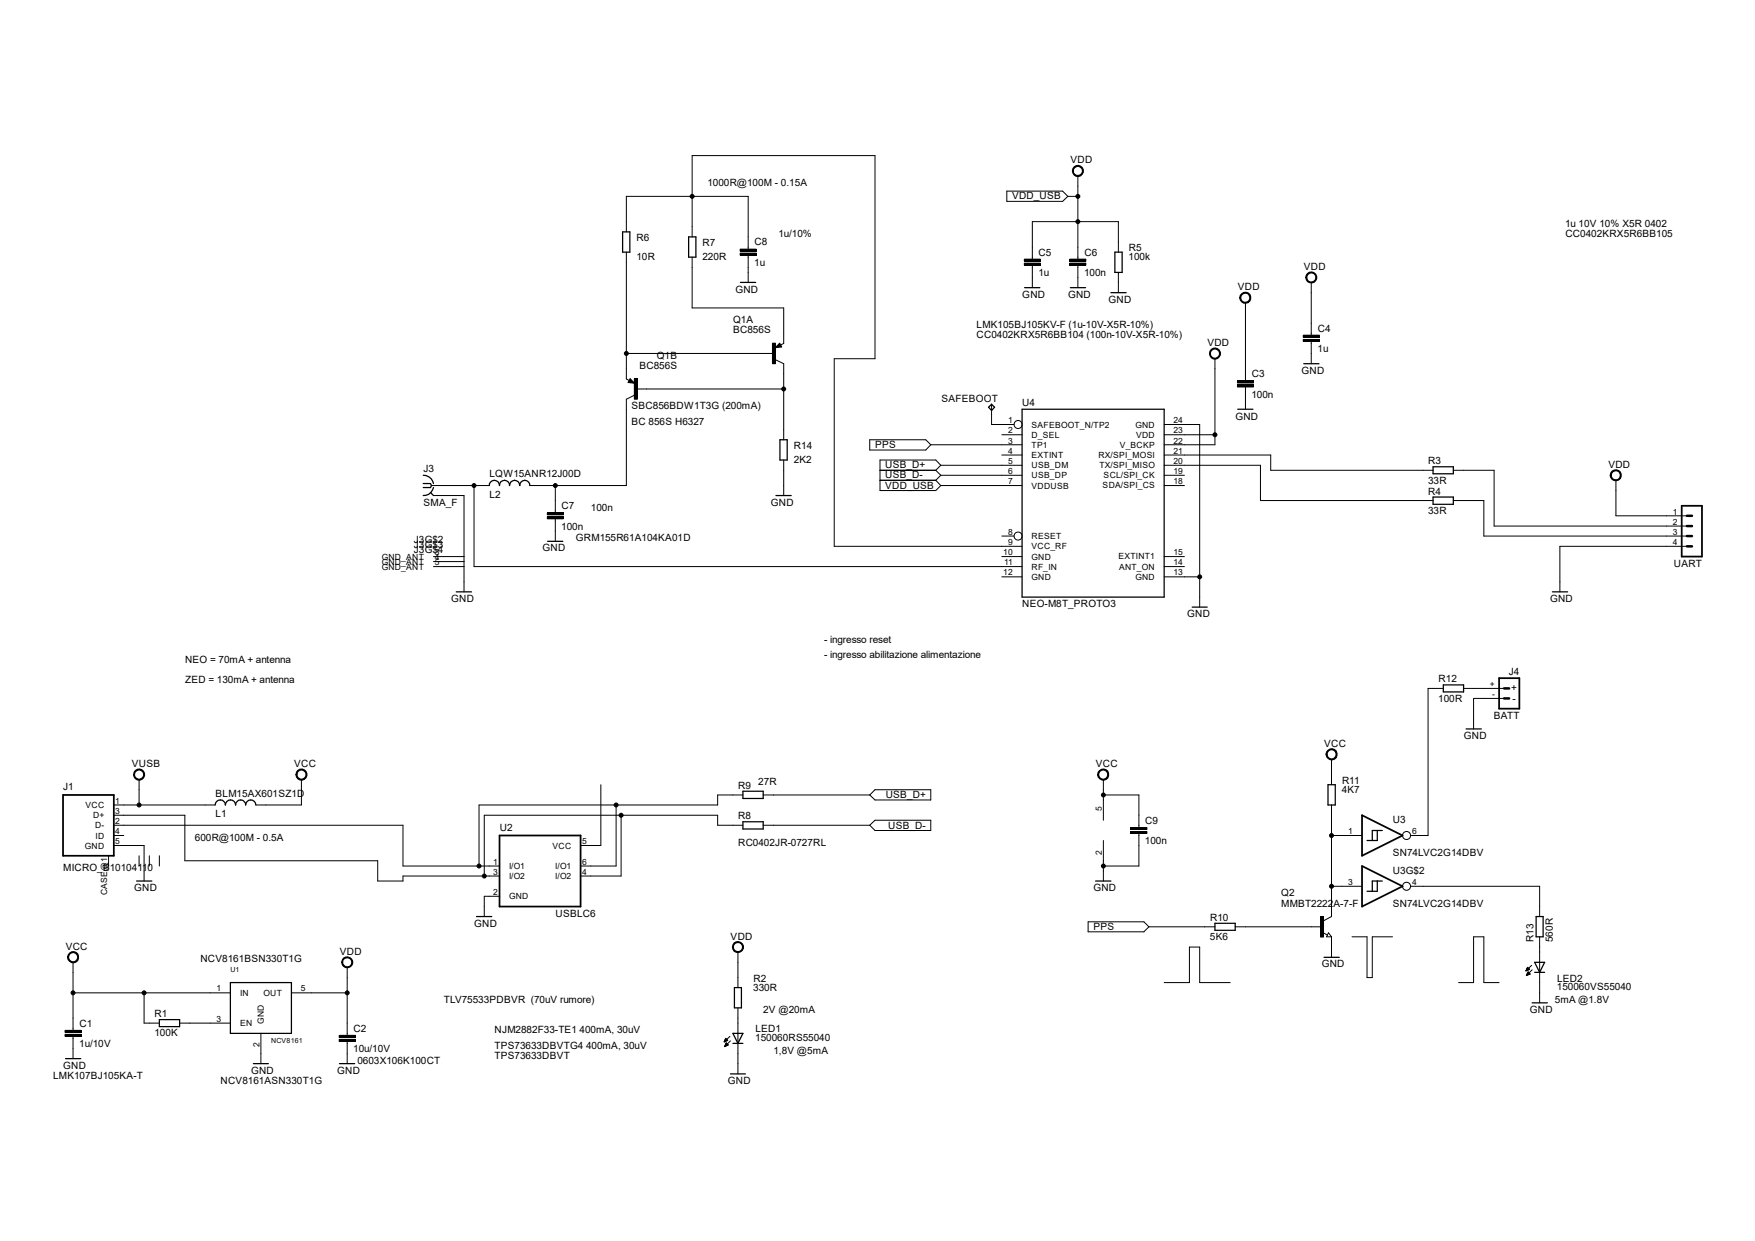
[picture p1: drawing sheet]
<svg xmlns="http://www.w3.org/2000/svg" width="297mm" height="210mm" viewBox="0 0 297 210" stroke-linecap="round" stroke-linejoin="round" font-family="sans-serif">
<g fill="none" stroke="#000" stroke-width=".21">
<path d="M105.4 39.2h1.2v3.5h-1.2zM116.5 40.1h1.3v3.4h-1.3zM125.3 47.8h2.6M131.9 58.5h-.2l.2-.1 .2 .2-.7 .1 .5-.5 .3 .4M173.4 48.7h2.6M181.1 48.7h2.6M188 49.5h2.6M188.7 42.7h1.2v3.4h-1.2zM106.7 64.6h.2l-.2-.2-.2 .2 .7 .1-.5-.5-.3 .4M132 74.4h1.2v3.5h-1.2zM167.8 68.4l.5 .5-.5 .6-.5-.6zM173 69.3h24v31.7h-24z"/>
<path d="M209.5 69.3h2.5M220.6 61.6h2.6M242.5 79h3.5v1.2h-3.5zM71.6 80.4a1.75 1.75 0 0 1 1.8 1.4M71.6 81.8h1.3l.1 .4-.1 .3h-1.3M72.9 83.4l.5 .5M73.4 82.5a1.73 1.73 0 0 1-1.8 1.4M82.8 82.2a.87 .87 0 0 1 .9-.9 .87 .87 0 0 1 .8 .9 .85 .85 0 0 1 .9-.9 .85 .85 0 0 1 .8 .9 .87 .87 0 0 1 .9-.9 .87 .87 0 0 1 .9 .9 .85 .85 0 0 1 .8-.9 .85 .85 0 0 1 .9 .9M92.7 91.6h2.5M131.3 83.9h2.6M242.5 84.1h3.5v1.2h-3.5zM77.2 100.2h2.6"/>
<path d="M201.8 102.7h2.5M244.3 115.9h3.4v1.2h-3.4zM262.7 100.2h2.6M36.4 136.2a.87 .87 0 0 1 .9-.8 .87 .87 0 0 1 .8 .8 .87 .87 0 0 1 .9-.8 .87 .87 0 0 1 .9 .8 .85 .85 0 0 1 .8-.8 .85 .85 0 0 1 .9 .8 .87 .87 0 0 1 .8-.8 .87 .87 0 0 1 .9 .8M125.7 133.9h3.5v1.2h-3.5zM125.7 139.1h3.5v1.2h-3.5zM224.7 132.8h1.3v3.4h-1.3zM248.1 123.4h2.6M23.1 149.1h2.6M80.6 155.1h2.6M185.4 149.1h2.6M205.6 156.3h3.4v1.1h-3.4z"/>
<path d="M233.1 140.5v1.7h-1.7M233.1 149.1v1.7h-1.7M233.9 149.1h-1.7v1.7M233.9 140.5h-1.7v1.7M260 155.1h1.2v3.4h-1.2zM11.1 179.2h2.6M27 172.6h3.4v1.1h-3.4zM39 166.3h10.3v8.6h-10.3zM124 174.9h1.7l-.8 1.7zM124 176.6h1.7M124.3 167.1h1.2v3.5h-1.2zM224.1 162h2.6"/>
<path d="M259.3 169.7h2.6M259.7 162.9h1.7l-.8 1.6zM259.7 164.5h1.7M42.9 180h2.5M57.4 180h2.6M123.6 181.7h2.6"/>
</g>
<g fill="none" stroke="#000" stroke-width=".17">
<path d="M106 39.2v-6h20.6v9M170.4 32.3h9.4l.9 .9-.9 .9h-9.4zM180.7 33.2h1.7M181.8 28.2a.94 .94 0 0 1 1.5 .3 .94 .94 0 0 1-.6 1.3 .94 .94 0 0 1-1.2-.9h.2a.77 .77 0 0 1 .9-.7 .77 .77 0 0 1 .5 1.1 .77 .77 0 0 1-1.2 .2l-.2-.2v-.4h-.2zM182.4 29.8v14.1M106 59.8h24.9M106 42.7v21.4l.5 .3M117.1 43.5v8.6h15.5v6l-.5 .3M117.1 40.1v-13.8h31v34.4h-6.9v31.8h31.8M125.3 42.8h2.7v.4h-2.7zM125.3 42.2h2.7v.3h-2.7zM126.6 43.2v4.6"/>
<path d="M130.7 58.1h.5v3.5h-.5zM132 58.1l.3 .6-1.1 .1zM173.4 44.5h2.7v.4h-2.7zM173.4 43.9h2.7v.3h-2.7zM174.7 44.9v3.8M181.1 44.5h2.7v.4h-2.7zM181.1 43.9h2.7v.3h-2.7zM182.4 44.9v3.8M189.3 42.7v-5.2h-14.6v6.4M189.3 46.1v3.4M205 59.1a.94 .94 0 0 1 1.5 .3 .94 .94 0 0 1-.6 1.3 .94 .94 0 0 1-1.2-.9h.2a.78 .78 0 0 1 1.1-.6 .78 .78 0 0 1 .1 1.3 .78 .78 0 0 1-1.2-.3v-.4h-.2zM210.1 49.7a.94 .94 0 0 1 1.5 .3 .94 .94 0 0 1-.7 1.3 .94 .94 0 0 1-1.1-.9h.2a.77 .77 0 0 1 1-.8 .77 .77 0 0 1 .3 1.3 .77 .77 0 0 1-1.2-.2l-.1-.3h-.2l.1-.4z"/>
<path d="M210.8 51.3v13.2M220.6 57.4h2.7v.4h-2.7zM220.6 56.7h2.7v.4h-2.7zM221.3 46.3a.94 .94 0 0 1 1.4 .2 .94 .94 0 0 1-.5 1.4 .94 .94 0 0 1-1.2-1h.1a.77 .77 0 0 1 1.1-.7 .77 .77 0 0 1 .3 1.2 .77 .77 0 0 1-1.3-.1l-.1-.4h-.1zM221.9 47.8v8.9M221.9 57.8v3.8M106.6 64.1l.8 .8-1.1-.2zM107.4 64.1h.5v3.5h-.5zM107.4 66.9l-1.4 .7v14.6h-16.3M107.7 65.8h24.9M131.2 60.9l1.4 .7v12.8M132.6 77.9v6"/>
<path d="M147.2 74.4h9.5l.8 .9-.8 .9h-9.5zM148.9 79.6h9.5M157.5 75.3h15.5M158.4 79.6l.8 .8M159.2 78.7h13.8M159.2 78.7l-.8-.8h-9.5v5.1h9.5l.8-.8M159.2 78.7l-.8 .9M167.8 68.4v3.4h3.8M169.5 73.6h3.5M169.5 77h3.5M197 78.7h16.3v6h29.2M197 77h18.1v2.6h27.4"/>
<path d="M197 73.6h8.6M197 71.8h6v30.9M205.6 60.7v14.6h-8.6M209.4 65.2h2.7v.3h-2.7zM209.4 64.5h2.7v.3h-2.7zM210.8 65.5v3.8M246 79.6h6.9v9.4h32.6M272.8 79.7a.94 .94 0 0 1 1.5 .3 .94 .94 0 0 1-.6 1.4 .94 .94 0 0 1-1.2-1h.2a.77 .77 0 0 1 1-.8 .77 .77 0 0 1 .3 1.3 .77 .77 0 0 1-1.2-.2l-.1-.3h-.2l.1-.3zM73 82.2h9.8M73.4 83.9h5.1v16.3M73.4 94.2h5.1M73.4 95h5.1"/>
<path d="M73.4 95.9h5.1M80.2 82.2v13.7h92.8M92.6 87.5h2.7v.3h-2.7zM92.6 86.8h2.7v.3h-2.7zM94 82.2v4.6M94 87.8v3.8M148.9 81.3h9.5M158.4 81.3l.8 .9M159.2 82.2h13.8M159.2 80.4h13.8M159.2 80.4l-.8 .9M169.5 94.2h3.5"/>
<path d="M169.5 90.7h2.1M169.5 97.6h3.5M197 82.2h3.4M197 94.2h3.4M197 95.9h3.4M197 97.6h6M197 80.4h3.4M246 84.7h5.1v6h34.4M273.5 81.3v6h12M285.5 92.5h-21.5v7.7M244.3 116.5h-2.6v24.9h-3M247.7 116.5h6.9"/>
<path d="M254.6 118.2h-5.2v5.2M19.3 139.7h48.9v6.9h16.3M19.3 138h12v7.7h32.6v3.4h4.3v-.8h16.3M19.3 136.2h17.1M22.9 130.4a.94 .94 0 0 1 1.5 .2 .94 .94 0 0 1-.6 1.4 .94 .94 0 0 1-1.2-.9h.2a.78 .78 0 0 1 1.1-.7 .78 .78 0 0 1 .2 1.3 .78 .78 0 0 1-1.3-.3v-.3h-.2zM23.5 132v4.2M50.4 130.4a.94 .94 0 0 1 1.4 .2 .94 .94 0 0 1-.5 1.4 .94 .94 0 0 1-1.2-.9h.1a.77 .77 0 0 1 1.1-.8 .77 .77 0 0 1 .3 1.2 .77 .77 0 0 1-1.3-.1l-.1-.3h-.1zM51 132v4.2h-7.7M101.7 132.8v10.3h-3.4M104.3 136.2v10.4h-6M105.1 138v10.3h-6.8M125.7 134.5h-4.2v1.7h-40.4v10.4"/>
<path d="M125.7 139.7h-4.2v-1.7h-39.5v10.3M129.2 134.5h18M129.2 139.7h18M147.2 139.7l.9-.9h9.4v1.7h-9.4zM148.1 133.6h9.4v1.8h-9.4l-.9-.9zM186.1 130.4a.94 .94 0 0 1 1.4 .3 .94 .94 0 0 1-.6 1.3 .94 .94 0 0 1-1.1-.9h.1a.77 .77 0 0 1 1-.8 .77 .77 0 0 1 .4 1.2 .77 .77 0 0 1-1.3-.1l-.1-.3h-.1v-.4zM186.7 134.5h6v5.5M186.7 132v6.8M224.7 127a.94 .94 0 0 1 1.5 .3 .94 .94 0 0 1-.7 1.3 .94 .94 0 0 1-1.1-1h.2a.77 .77 0 0 1 1-.7 .77 .77 0 0 1 .3 1.2 .77 .77 0 0 1-1.2-.1l-.1-.4h-.2l.1-.3zM225.3 136.2v18.9l-1.3 .7M225.3 128.5v4.3M18.4 144.8v1.8"/>
<path d="M19.3 143.1h5.1v6M19.3 141.4h1.7M23.5 144.8v1.8M25.3 144.8v1.8M27 144.8v1.8M84.5 151.7h-2.5v3.4M124.2 159.6a.95 .95 0 0 1 1.5 .2 .95 .95 0 0 1-.5 1.4 .95 .95 0 0 1-1.2-.9h.1a.78 .78 0 0 1 1.1-.7 .78 .78 0 0 1 .2 1.3 .78 .78 0 0 1-1.2-.3l-.1-.3h-.1zM184.1 156h9.5l.8 .8-.8 .9h-9.5zM186.7 142.2v6.9M191.4 140.7h2.7v.4h-2.7zM191.4 140h2.7v.4h-2.7zM192.7 141.1v5.5h-6"/>
<path d="M194.4 156.8h11.2M209 156.8h14.6M223.5 155.1h.5v3.5h-.5zM223.9 157.8l.8 .4M224.8 157.9l.5 .6h-.8zM225.3 141.4h5.2M225.3 158.5v3.5M225.3 150h5.2M228.8 158.5h2.6v6.9h.8v-6.9h3.5M238.7 150h21.9v5.1M260.6 158.5v11.2M11 175h2.7v.4h-2.7z"/>
<path d="M11 174.4h2.7v.3h-2.7zM11.8 161.3a.94 .94 0 0 1 1.4 .3 .94 .94 0 0 1-.6 1.3 .94 .94 0 0 1-1.2-.9h.2a.77 .77 0 0 1 1-.8 .77 .77 0 0 1 .4 1.2 .77 .77 0 0 1-1.3-.1l-.1-.3h-.2l.1-.4zM12.4 162.9v11.5M12.4 175.4v3.8M12.4 168h26.6M24.4 168v5.1h2.6M30.4 173.1h8.6M44.2 174.9v5.1M49.3 168h9.5M57.4 175.9h2.7v.3h-2.7zM57.4 175.2h2.7v.4h-2.7zM58.1 162.1a.95 .95 0 0 1 1.5 .3 .95 .95 0 0 1-.6 1.3 .95 .95 0 0 1-1.2-.8h.2a.78 .78 0 0 1 1.1-.7 .78 .78 0 0 1 .2 1.3 .78 .78 0 0 1-1.3-.3v-.3h-.2z"/>
<path d="M58.8 163.7v11.5M58.8 176.2v3.8M122.6 176.3h.1M122.6 176.2h.2M122.6 176.2h.3M122.6 176.1h.5M122.7 176.1h.4M122.7 176h.4M122.7 177h.1M122.7 177h.2M122.7 175.9h.3M122.7 177h.3"/>
<path d="M122.7 176.9h.4M122.8 175.9h.2M122.8 175.8h.1M122.8 176.8h.4M122.8 176.7h.3M122.9 176.7h.2M122.9 176.6h.1M122.9 176.5h.1M123.1 176.1l-.3-.4-.2 .6M123.1 176.1l-.5 .2M123.2 176.8l-.3-.3-.3 .6M123.2 176.8l-.6 .3"/>
<path d="M123.5 175.4l-.9 .9M123.6 176.1l-1 1M124.9 161.1v6M124.9 170.6v11.1M197 166.3h4.3v-6h1.7v6h5.2M246.8 166.3h2.6v-7.8h1.7v7.8h2.6M258.3 164.3h.1M258.3 164.2h.1M258.3 164.2h.3M258.3 164.1h.4M258.4 164.1h.4M258.4 164h.4"/>
<path d="M258.4 165.1h.1M258.4 165h.1M258.4 163.9h.3M258.4 164.9h.3M258.4 164.9h.4M258.4 163.8h.2M258.4 164.8h.5M258.5 163.7h.1M258.5 164.7h.4M258.5 164.7h.3M258.5 163.7l.4 .3-.7 .3zM258.5 164.6h.2"/>
<path d="M258.6 164.6h.1M258.6 164.5h.1M258.6 164.5l.4 .3-.7 .3zM259.2 163.4l-1 .9M259.3 164.1l-1 1"/>
<circle cx="117.1" cy="33.2" r=".33"/>
<circle cx="182.4" cy="33.2" r=".33"/>
<circle cx="182.4" cy="37.5" r=".33"/>
<circle cx="106" cy="59.8" r=".33"/>
<circle cx="132.6" cy="65.8" r=".33"/>
<circle cx="172.3" cy="71.8" r=".68"/>
<circle cx="205.6" cy="73.6" r=".33"/>
<circle cx="80.2" cy="82.2" r=".33"/>
<circle cx="94" cy="82.2" r=".33"/>
<circle cx="172.3" cy="90.7" r=".68"/>
<circle cx="203" cy="97.6" r=".33"/>
<circle cx="23.5" cy="136.2" r=".33"/>
<circle cx="104.3" cy="136.2" r=".33"/>
<circle cx="105.1" cy="138" r=".33"/>
<circle cx="186.7" cy="134.5" r=".33"/>
<circle cx="81.1" cy="146.6" r=".33"/>
<circle cx="82" cy="148.3" r=".33"/>
<circle cx="186.7" cy="146.6" r=".33"/>
<circle cx="225.3" cy="141.4" r=".33"/>
<circle cx="225.3" cy="150" r=".33"/>
<circle cx="238" cy="141.4" r=".68"/>
<circle cx="238" cy="150" r=".68"/>
<circle cx="12.4" cy="168" r=".33"/>
<circle cx="24.4" cy="168" r=".33"/>
<circle cx="58.8" cy="168" r=".33"/>
</g>
<g fill="none" stroke="#000" stroke-width=".34">
<path d="M125.3 43h2.7M125.3 42.3h2.7M173.4 44.7h2.7M173.4 44h2.7M181.1 44.7h2.7M181.1 44h2.7M220.6 57.6h2.7M220.6 56.9h2.7M209.4 65.3h2.7M209.4 64.6h2.7M92.6 87.6h2.7M92.6 87h2.7"/>
<path d="M191.4 140.9h2.7M191.4 140.2h2.7M11 175.2h2.7M11 174.5h2.7M57.4 176.1h2.7M57.4 175.4h2.7"/>
</g>
<g fill="#000">
<path d="M181.8 28.2a.94 .94 0 0 1 1.5 .3 .94 .94 0 0 1-.6 1.3 .94 .94 0 0 1-1.2-.9h.2a.77 .77 0 0 1 .9-.7 .77 .77 0 0 1 .5 1.1 .77 .77 0 0 1-1.2 .2l-.2-.2v-.4h-.2z" fill-rule="evenodd"/>
<path d="M130.7 58.1h.5v3.5h-.5z" fill-rule="evenodd"/>
<path d="M205 59.1a.94 .94 0 0 1 1.5 .3 .94 .94 0 0 1-.6 1.3 .94 .94 0 0 1-1.2-.9h.2a.78 .78 0 0 1 1.1-.6 .78 .78 0 0 1 .1 1.3 .78 .78 0 0 1-1.2-.3v-.4h-.2z" fill-rule="evenodd"/>
<path d="M210.1 49.7a.94 .94 0 0 1 1.5 .3 .94 .94 0 0 1-.7 1.3 .94 .94 0 0 1-1.1-.9h.2a.77 .77 0 0 1 1-.8 .77 .77 0 0 1 .3 1.3 .77 .77 0 0 1-1.2-.2l-.1-.3h-.2l.1-.4z" fill-rule="evenodd"/>
<path d="M221.3 46.3a.94 .94 0 0 1 1.4 .2 .94 .94 0 0 1-.5 1.4 .94 .94 0 0 1-1.2-1h.1a.77 .77 0 0 1 1.1-.7 .77 .77 0 0 1 .3 1.2 .77 .77 0 0 1-1.3-.1l-.1-.4h-.1z" fill-rule="evenodd"/>
<path d="M107.4 64.1h.5v3.5h-.5z" fill-rule="evenodd"/>
<path d="M272.8 79.7a.94 .94 0 0 1 1.5 .3 .94 .94 0 0 1-.6 1.4 .94 .94 0 0 1-1.2-1h.2a.77 .77 0 0 1 1-.8 .77 .77 0 0 1 .3 1.3 .77 .77 0 0 1-1.2-.2l-.1-.3h-.2l.1-.3z" fill-rule="evenodd"/>
<path d="M22.9 130.4a.94 .94 0 0 1 1.5 .2 .94 .94 0 0 1-.6 1.4 .94 .94 0 0 1-1.2-.9h.2a.78 .78 0 0 1 1.1-.7 .78 .78 0 0 1 .2 1.3 .78 .78 0 0 1-1.3-.3v-.3h-.2z" fill-rule="evenodd"/>
<path d="M50.4 130.4a.94 .94 0 0 1 1.4 .2 .94 .94 0 0 1-.5 1.4 .94 .94 0 0 1-1.2-.9h.1a.77 .77 0 0 1 1.1-.8 .77 .77 0 0 1 .3 1.2 .77 .77 0 0 1-1.3-.1l-.1-.3h-.1z" fill-rule="evenodd"/>
<path d="M186.1 130.4a.94 .94 0 0 1 1.4 .3 .94 .94 0 0 1-.6 1.3 .94 .94 0 0 1-1.1-.9h.1a.77 .77 0 0 1 1-.8 .77 .77 0 0 1 .4 1.2 .77 .77 0 0 1-1.3-.1l-.1-.3h-.1v-.4z" fill-rule="evenodd"/>
<path d="M224.7 127a.94 .94 0 0 1 1.5 .3 .94 .94 0 0 1-.7 1.3 .94 .94 0 0 1-1.1-1h.2a.77 .77 0 0 1 1-.7 .77 .77 0 0 1 .3 1.2 .77 .77 0 0 1-1.2-.1l-.1-.4h-.2l.1-.3z" fill-rule="evenodd"/>
<path d="M223.5 155.1h.5v3.5h-.5z" fill-rule="evenodd"/>
<path d="M11.8 161.3a.94 .94 0 0 1 1.4 .3 .94 .94 0 0 1-.6 1.3 .94 .94 0 0 1-1.2-.9h.2a.77 .77 0 0 1 1-.8 .77 .77 0 0 1 .4 1.2 .77 .77 0 0 1-1.3-.1l-.1-.3h-.2l.1-.4z" fill-rule="evenodd"/>
<path d="M58.1 162.1a.95 .95 0 0 1 1.5 .3 .95 .95 0 0 1-.6 1.3 .95 .95 0 0 1-1.2-.8h.2a.78 .78 0 0 1 1.1-.7 .78 .78 0 0 1 .2 1.3 .78 .78 0 0 1-1.3-.3v-.3h-.2z" fill-rule="evenodd"/>
<path d="M124.2 159.6a.95 .95 0 0 1 1.5 .2 .95 .95 0 0 1-.5 1.4 .95 .95 0 0 1-1.2-.9h.1a.78 .78 0 0 1 1.1-.7 .78 .78 0 0 1 .2 1.3 .78 .78 0 0 1-1.2-.3l-.1-.3h-.1z" fill-rule="evenodd"/>
<circle cx="117.1" cy="33.2" r=".33"/>
<circle cx="182.4" cy="33.2" r=".33"/>
<circle cx="182.4" cy="37.5" r=".33"/>
<circle cx="106" cy="59.8" r=".33"/>
<circle cx="132.6" cy="65.8" r=".33"/>
<circle cx="205.6" cy="73.6" r=".33"/>
<circle cx="80.2" cy="82.2" r=".33"/>
<circle cx="94" cy="82.2" r=".33"/>
<circle cx="203" cy="97.6" r=".33"/>
<circle cx="23.5" cy="136.2" r=".33"/>
<circle cx="104.3" cy="136.2" r=".33"/>
<circle cx="105.1" cy="138" r=".33"/>
<circle cx="186.7" cy="134.5" r=".33"/>
<circle cx="81.1" cy="146.6" r=".33"/>
<circle cx="82" cy="148.3" r=".33"/>
<circle cx="186.7" cy="146.6" r=".33"/>
<circle cx="225.3" cy="141.4" r=".33"/>
<circle cx="225.3" cy="150" r=".33"/>
<circle cx="12.4" cy="168" r=".33"/>
<circle cx="24.4" cy="168" r=".33"/>
<circle cx="58.8" cy="168" r=".33"/>
</g>
<path d="M284.6 85.6h3.4v8.6h-3.4zM253.7 114.8h3.4v5.1h-3.4zM10.7 134.5h8.6v10.3h-8.6zM230.5 138l6.9 3.4-6.9 3.4zM84.5 141.4h13.8v12h-13.8zM230.5 146.6l6.9 3.4-6.9 3.4z" fill="none" stroke="#000" stroke-width=".3"/>
<path d="M285.5 90.7h.8M285.5 89h.8M285.5 87.3h.8M285.5 92.5h.8M254.6 116.5h.8M254.6 118.2h.8" fill="none" stroke="#000" stroke-width=".42"/>
<g font-size="1.7">
<text x="181.2" y="27.6">VDD</text>
<text x="119.7" y="31.5">1000R@100M - 0.15A</text>
<text x="171.3" y="33.7">VDD_USB</text>
<text x="107.7" y="40.8">R6</text>
<text x="118.9" y="41.7">R7</text>
<text x="127.7" y="41.5">C8</text>
<text x="131.7" y="40.1">1u/10%</text>
<text x="264.9" y="38.4">1u 10V 10% X5R 0402</text>
<text x="264.9" y="40.1">CC0402KRX5R6BB105</text>
<text x="107.7" y="44">10R</text>
<text x="118.9" y="44">220R</text>
<text x="127.6" y="45">1u</text>
<text x="175.7" y="46.7">1u</text>
<text x="175.8" y="43.3">C5</text>
<text x="183.5" y="46.7">100n</text>
<text x="183.5" y="43.3">C6</text>
<text x="191" y="44">100k</text>
<text x="191.1" y="42.5">R5</text>
<text x="220.7" y="45.7">VDD</text>
<text x="124.5" y="49.5">GND</text>
<text x="173" y="50.4">GND</text>
<text x="180.8" y="50.4">GND</text>
<text x="187.6" y="51.3">GND</text>
<text x="209.5" y="49.1">VDD</text>
<text x="124.1" y="56.4">BC856S</text>
<text x="124.1" y="54.7">Q1A</text>
<text x="165.3" y="55.5">LMK105BJ105KV-F (1u-10V-X5R-10%)</text>
<text x="165.3" y="57.3">CC0402KRX5R6BB104 (100n-10V-X5R-10%)</text>
<text x="204.3" y="58.5">VDD</text>
<text x="223" y="59.6">1u</text>
<text x="223" y="56.1">C4</text>
<text x="108.2" y="62.4">BC856S</text>
<text x="111.2" y="60.7">Q1B</text>
<text x="211.8" y="63.9">C3</text>
<text x="220.3" y="63.3">GND</text>
<text x="106.9" y="69.3">SBC856BDW1T3G (200mA)</text>
<text x="106.9" y="71.8">BC 856S H6327</text>
<text x="159.3" y="68.1">SAFEBOOT</text>
<text x="173" y="68.7">U4</text>
<text x="209.1" y="71">GND</text>
<text x="211.8" y="67.3">100n</text>
<text x="134.4" y="76">R14</text>
<text x="148.1" y="75.8">PPS</text>
<text x="71.7" y="79.9">J3</text>
<text x="82.8" y="80.8">LQW15ANR12J00D</text>
<text x="134.3" y="78.4">2K2</text>
<text x="149.8" y="82.7">VDD_USB</text>
<text x="149.8" y="79.2">USB_D+</text>
<text x="149.8" y="80.9">USB_D-</text>
<text x="241.7" y="81.8">33R</text>
<text x="241.7" y="83.7">R4</text>
<text x="241.7" y="78.6">R3</text>
<text x="272.2" y="79.2">VDD</text>
<text x="71.7" y="85.6">SMA_F</text>
<text x="82.8" y="84.2">L2</text>
<text x="95" y="89.6">100n</text>
<text x="95" y="86.2">C7</text>
<text x="100" y="86.4">100n</text>
<text x="130.5" y="85.6">GND</text>
<text x="241.7" y="87">33R</text>
<text x="70.1" y="91.9">J3G$2</text>
<text x="70.1" y="92.8">J3G$3</text>
<text x="70.1" y="93.6">J3G$4</text>
<text x="91.8" y="93.3">GND</text>
<text x="97.5" y="91.6">GRM155R61A104KA01D</text>
<text x="283.3" y="95.9">UART</text>
<text x="76.4" y="101.9">GND</text>
<text x="262.3" y="101.9">GND</text>
<text x="173" y="102.7">NEO-M8T_PROTO3</text>
<text x="200.9" y="104.5">GND</text>
<text x="31.3" y="112.2">NEO = 70mA + antenna</text>
<text x="139.5" y="108.8">- ingresso reset</text>
<text x="139.5" y="111.3">- ingresso abilitazione alimentazione</text>
<text x="31.3" y="115.7">ZED = 130mA + antenna</text>
<text x="243.4" y="118.7">100R</text>
<text x="243.5" y="115.5">R12</text>
<text x="255.4" y="114.3">J4</text>
<text x="255.7" y="116.9">+</text>
<text x="255.9" y="118.9">-</text>
<text x="247.7" y="125.1">GND</text>
<text x="252.8" y="121.7">BATT</text>
<text x="22.3" y="129.8">VUSB</text>
<text x="49.8" y="129.8">VCC</text>
<text x="185.5" y="129.8">VCC</text>
<text x="224.1" y="126.4">VCC</text>
<text x="10.7" y="133.6">J1</text>
<text x="36.5" y="134.8">BLM15AX601SZ1D</text>
<text x="124.9" y="133.5">R9</text>
<text x="128.3" y="132.8">27R</text>
<text x="149.9" y="135">USB_D+</text>
<text x="227.1" y="134.2">4K7</text>
<text x="227.1" y="132.6">R11</text>
<text x="33" y="142.2">600R@100M - 0.5A</text>
<text x="36.5" y="138.3">L1</text>
<text x="84.6" y="140.5">U2</text>
<text x="124.9" y="138.6">R8</text>
<text x="124.9" y="143.1">RC0402JR-0727RL</text>
<text x="150.3" y="140.2">USB_D-</text>
<text x="193.8" y="142.8">100n</text>
<text x="193.8" y="139.4">C9</text>
<text x="235.7" y="139.2">U3</text>
<text x="10.7" y="147.4">MICRO_B10104110</text>
<text x="235.7" y="144.8">SN74LVC2G14DBV</text>
<text x="235.7" y="147.8">U3G$2</text>
<text x="22.7" y="150.8">GND</text>
<text x="94" y="155.1">USBLC6</text>
<text x="185" y="150.8">GND</text>
<text x="204.8" y="155.8">R10</text>
<text x="216.8" y="153.4">MMBT2222A-7-F</text>
<text x="216.8" y="151.7">Q2</text>
<text x="235.7" y="153.4">SN74LVC2G14DBV</text>
<text x="11.1" y="160.7">VCC</text>
<text x="57.5" y="161.5">VDD</text>
<text x="80.3" y="156.8">GND</text>
<text x="123.7" y="159">VDD</text>
<text x="185" y="157.4">PPS</text>
<text x="204.8" y="159.1">5K6</text>
<text x="259.5" y="159.4" transform="rotate(-90 259.5 159.4)">R13</text>
<text x="262.8" y="159.4" transform="rotate(-90 262.8 159.4)">560R</text>
<text x="33.9" y="162.9">NCV8161BSN330T1G</text>
<text x="127.5" y="167.6">330R</text>
<text x="127.5" y="166.1">R2</text>
<text x="223.7" y="163.7">GND</text>
<text x="263.5" y="167.6">150060VS55040</text>
<text x="263.5" y="166.1">LED2</text>
<text x="13.5" y="173.7">C1</text>
<text x="26.2" y="172.1">R1</text>
<text x="75.1" y="169.7">TLV75533PDBVR (70uV rumore)</text>
<text x="129.2" y="171.4">2V @20mA</text>
<text x="258.9" y="171.4">GND</text>
<text x="263.1" y="169.7">5mA @1.8V</text>
<text x="13.4" y="177.2">1u/10V</text>
<text x="26.1" y="175.4">100K</text>
<text x="59.8" y="178.1">10u/10V</text>
<text x="59.8" y="174.6">C2</text>
<text x="83.7" y="174.9">NJM2882F33-TE1 400mA, 30uV</text>
<text x="83.7" y="177.5">TPS73633DBVTG4 400mA, 30uV</text>
<text x="83.7" y="179.2">TPS73633DBVT</text>
<text x="127.8" y="176.1">150060RS55040</text>
<text x="127.8" y="174.7">LED1</text>
<text x="130.9" y="178.3">1,8V @5mA</text>
<text x="9" y="182.6">LMK107BJ105KA-T</text>
<text x="10.7" y="180.9">GND</text>
<text x="37.3" y="183.5">NCV8161ASN330T1G</text>
<text x="42.5" y="181.7">GND</text>
<text x="57.1" y="181.7">GND</text>
<text x="60.5" y="180">0603X106K100CT</text>
<text x="123.2" y="183.5">GND</text>
</g>
<g font-size="1.4">
<text x="170.6" y="71.6">1</text>
<text x="198.6" y="71.6">24</text>
<text x="170.6" y="75.1">3</text>
<text x="170.6" y="73.3">2</text>
<text x="170.6" y="76.8">4</text>
<text x="174.6" y="75.8">TP1</text>
<text x="174.6" y="72.3">SAFEBOOT_N/TP2</text>
<text x="174.6" y="74.1">D_SEL</text>
<text x="174.6" y="77.5">EXTINT</text>
<text x="185.9" y="77.5">RX/SPI_MOSI</text>
<text x="189.5" y="75.8">V_BCKP</text>
<text x="192.2" y="72.3">GND</text>
<text x="192.3" y="74.1">VDD</text>
<text x="198.6" y="73.3">23</text>
<text x="198.6" y="76.8">21</text>
<text x="198.6" y="75.1">22</text>
<text x="170.6" y="81.9">7</text>
<text x="170.6" y="78.5">5</text>
<text x="170.6" y="80.2">6</text>
<text x="174.6" y="82.7">VDDUSB</text>
<text x="174.6" y="79.2">USB_DM</text>
<text x="174.6" y="80.9">USB_DP</text>
<text x="186.1" y="79.2">TX/SPI_MISO</text>
<text x="186.6" y="82.6">SDA/SPI_CS</text>
<text x="186.8" y="80.9">SCL/SPI_CK</text>
<text x="198.6" y="78.5">20</text>
<text x="198.6" y="81.9">18</text>
<text x="198.6" y="80.2">19</text>
<text x="283.1" y="87.1">1</text>
<text x="283.1" y="88.8">2</text>
<text x="64.6" y="94.7">GND_ANT</text>
<text x="73.6" y="93.9">3</text>
<text x="73.6" y="94.8">4</text>
<text x="73.6" y="95.6">5</text>
<text x="169.8" y="93.9">10</text>
<text x="169.9" y="95.6">11</text>
<text x="170.6" y="92.2">9</text>
<text x="170.6" y="90.5">8</text>
<text x="174.6" y="94.7">GND</text>
<text x="174.6" y="93">VCC_RF</text>
<text x="174.6" y="91.3">RESET</text>
<text x="189.3" y="94.7">EXTINT1</text>
<text x="198.6" y="93.9">15</text>
<text x="198.6" y="95.6">14</text>
<text x="283.1" y="90.5">3</text>
<text x="283.1" y="92.2">4</text>
<text x="169.8" y="97.4">12</text>
<text x="174.6" y="98.1">GND</text>
<text x="174.6" y="96.4">RF_IN</text>
<text x="189.4" y="96.4">ANT_ON</text>
<text x="192.2" y="98.1">GND</text>
<text x="198.6" y="97.4">13</text>
<text x="252.1" y="116.2">+</text>
<text x="252.5" y="118">-</text>
<text x="14.5" y="136.7">VCC</text>
<text x="19.5" y="137.7">3</text>
<text x="19.5" y="136">1</text>
<text x="186.5" y="137.2" transform="rotate(-90 186.5 137.2)">5</text>
<text x="14.4" y="143.6">GND</text>
<text x="15.7" y="138.5">D+</text>
<text x="16.1" y="140.2">D-</text>
<text x="16.2" y="141.9">ID</text>
<text x="19.5" y="141.1">4</text>
<text x="19.5" y="139.4">2</text>
<text x="19.5" y="142.9">5</text>
<text x="93.5" y="143.6">VCC</text>
<text x="98.5" y="142.9">5</text>
<text x="228.1" y="141.1">1</text>
<text x="239" y="141.1">6</text>
<text x="83.5" y="146.3">1</text>
<text x="83.5" y="148">3</text>
<text x="86.1" y="147.1">I/O1</text>
<text x="86.1" y="148.8">I/O2</text>
<text x="94" y="147">I/O1</text>
<text x="94" y="148.8">I/O2</text>
<text x="98.5" y="146.3">6</text>
<text x="98.5" y="148">4</text>
<text x="186.5" y="144.7" transform="rotate(-90 186.5 144.7)">2</text>
<text x="228.1" y="149.7">3</text>
<text x="239" y="149.7">4</text>
<text x="18.2" y="151.5" transform="rotate(-90 18.2 151.5)">CASE@1</text>
<text x="83.5" y="151.5">2</text>
<text x="86.1" y="152.2">GND</text>
<text x="36.6" y="167.8">1</text>
<text x="50.9" y="167.8">5</text>
<text x="36.6" y="172.9">3</text>
<text x="40.6" y="168.5">IN</text>
<text x="40.6" y="173.7">EN</text>
<text x="44.6" y="168.5">OUT</text>
<text x="44.7" y="173.3" transform="rotate(-90 44.7 173.3)">GND</text>
<text x="43.9" y="177.3" transform="rotate(-90 43.9 177.3)">2</text>
</g>
<g font-size="1.2">
<text x="39" y="164.5">U1</text>
<text x="45.9" y="176.6">NCV8161</text>
</g>
</svg>
